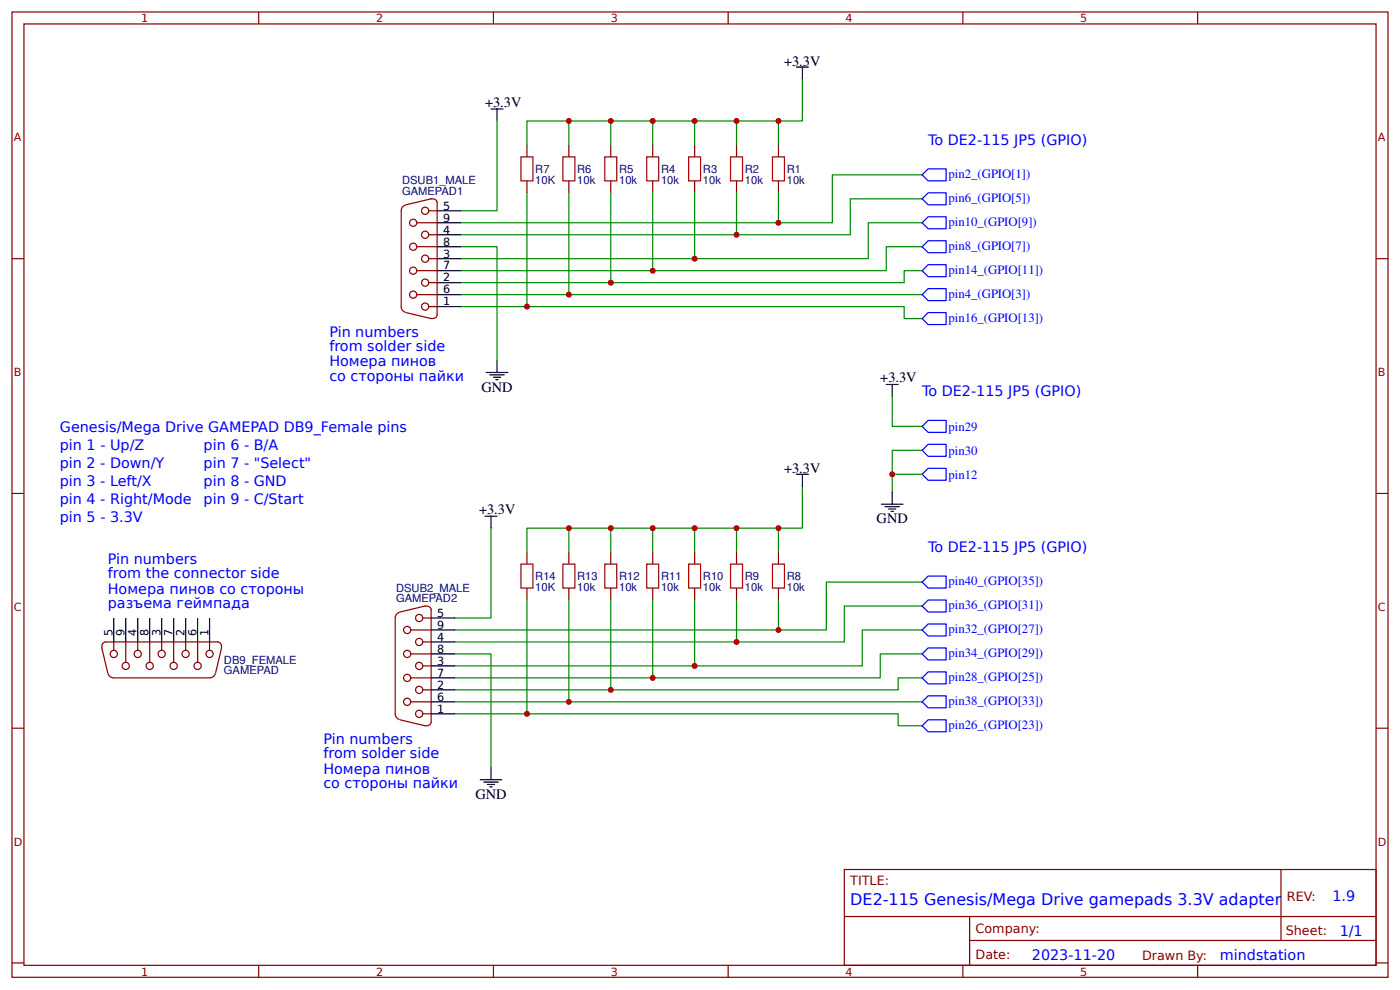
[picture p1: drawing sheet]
<svg xmlns="http://www.w3.org/2000/svg" width="309mm" height="219mm" viewBox="0 0 309 219" stroke-linecap="round" stroke-linejoin="round" font-family="sans-serif">
<g fill="none" stroke="#800" stroke-width=".26">
<path d="M2.6 2.6h304.1v213.3h-304.1zM5.3 5.3h298.7v208h-298.7zM57.1 2.6v2.7M109 2.6v2.7M160.9 2.6v2.7M212.7 2.6v2.7M264.6 2.6v2.7M116.4 32v2.7M116.4 40v2.6M125.7 32v2.7M125.7 40v2.6M134.9 32v2.7"/>
<path d="M134.9 40v2.6M144.2 32v2.7M144.2 40v2.6M153.5 32v2.7M153.5 40v2.6M162.7 32v2.7M162.7 40v2.6M172 32v2.7M172 40v2.6M2.6 57.1h2.7M89.6 45.3a1.32 1.32 0 0 0-1 1.3v21.1a1.32 1.32 0 0 0 1 1.3M92.1 59.8h4.5"/>
<path d="M92.1 54.5h4.5M92.1 49.2h4.5M94.7 57.1h1.9M94.7 51.9h1.9M94.7 46.6h1.9M95.1 44a1.05 1.05 0 0 1 1.5 .8M95.2 43.9l-5.5 1.3M96.6 44.7v24.9M304 57.1h2.7M89.7 69.1l5.5 1.3M92.1 65.1h4.5M94.7 62.4h1.9"/>
<path d="M94.7 67.7h1.9M96.6 69.5a.99 .99 0 0 1-1.5 .8M2.6 109h2.7M304 109h2.7M88.3 135.2a1.32 1.32 0 0 0-1 1.3v21.2a1.32 1.32 0 0 0 1 1.3M90.8 139.2h4.4M93.4 136.5h1.8M93.8 133.9a1.05 1.05 0 0 1 1.4 .9M93.9 133.9l-5.5 1.3M95.2 134.7v24.8M116.4 122v2.6M116.4 129.9v2.7"/>
<path d="M125.7 122v2.6M125.7 129.9v2.7M134.9 122v2.6M134.9 129.9v2.7M144.2 122v2.6M144.2 129.9v2.7M153.5 122v2.6M153.5 129.9v2.7M162.7 122v2.6M162.7 129.9v2.7M172 122v2.6M172 129.9v2.7"/>
<path d="M22.5 143.1l1.3 5.6M23.3 141.8h24.9M23.4 141.8a.99 .99 0 0 0-.9 1.5M23.9 148.8a1.32 1.32 0 0 0 1.2 1h21.2a1.32 1.32 0 0 0 1.3-1M25.1 141.8v1.9M27.8 141.8v4.5M30.4 141.8v1.9M33.1 141.8v4.5M35.7 141.8v1.9M38.4 141.8v4.5M41 141.8v1.9M43.7 141.8v4.5"/>
<path d="M46.3 141.8v1.9M48.1 141.8a.99 .99 0 0 1 .8 1.5M48.9 143.1l-1.3 5.6M88.4 159l5.5 1.3M90.8 155h4.4M90.8 149.8h4.4M90.8 144.5h4.4M93.4 152.4h1.8M93.4 157.7h1.8M93.4 147.1h1.8M93.4 141.8h1.8M95.2 159.5a.99 .99 0 0 1-1.4 .8"/>
<path d="M2.6 160.9h2.7M304 160.9h2.7M186.5 192.1h117.5v21.2h-117.5zM283 192.1v15.7M2.6 212.7h2.7M57.1 213.3v2.6M109 213.3v2.6M160.9 213.3v2.6M186.6 202.5h117.3M212.7 213.3v2.6M214.2 207.8h89.7M214.2 202.5v10.6"/>
<path d="M264.6 213.3v2.6M304 212.7h2.7"/>
<circle cx="91.3" cy="49.2" r=".79"/>
<circle cx="91.3" cy="54.5" r=".79"/>
<circle cx="91.3" cy="59.8" r=".79"/>
<circle cx="93.9" cy="46.6" r=".79"/>
<circle cx="93.9" cy="51.9" r=".79"/>
<circle cx="93.9" cy="57.2" r=".79"/>
<circle cx="91.3" cy="65.1" r=".79"/>
<circle cx="93.9" cy="67.7" r=".79"/>
<circle cx="93.9" cy="62.4" r=".79"/>
<circle cx="90" cy="139.2" r=".79"/>
<circle cx="92.6" cy="136.5" r=".79"/>
<circle cx="25.1" cy="144.5" r=".79"/>
<circle cx="27.8" cy="147.1" r=".79"/>
<circle cx="30.4" cy="144.5" r=".79"/>
<circle cx="33.1" cy="147.1" r=".79"/>
<circle cx="35.7" cy="144.5" r=".79"/>
<circle cx="38.4" cy="147.1" r=".79"/>
<circle cx="41" cy="144.5" r=".79"/>
<circle cx="43.7" cy="147.1" r=".79"/>
<circle cx="46.3" cy="144.5" r=".79"/>
<circle cx="90" cy="144.5" r=".79"/>
<circle cx="90" cy="149.8" r=".79"/>
<circle cx="90" cy="155" r=".79"/>
<circle cx="92.6" cy="157.7" r=".79"/>
<circle cx="92.6" cy="147.1" r=".79"/>
<circle cx="92.6" cy="152.4" r=".79"/>
<circle cx="92.6" cy="141.8" r=".79"/>
</g>
<g fill="none" stroke="#00f" stroke-width=".26">
<path d="M203.7 38.6l1.4-1.3h3.9v2.7h-3.9zM203.7 59.8l1.4-1.3h3.9v2.6h-3.9zM203.7 43.9l1.4-1.3h3.9v2.6h-3.9zM205.1 53.2h3.9v2.6h-3.9l-1.4-1.3zM205.1 47.9h3.9v2.6h-3.9l-1.4-1.3zM203.7 65.1l1.4-1.3h3.9v2.6h-3.9zM205.1 69.1h3.9v2.6h-3.9l-1.4-1.3zM203.7 99.5l1.4-1.3h3.9v2.6h-3.9zM205.1 92.9h3.9v2.6h-3.9l-1.4-1.3zM205.1 103.5h3.9v2.6h-3.9l-1.4-1.3zM203.7 128.6l1.4-1.3h3.9v2.6h-3.9zM203.7 139.2l1.4-1.4h3.9v2.7h-3.9z"/>
<path d="M205.1 132.6h3.9v2.6h-3.9l-1.4-1.3zM203.7 144.5l1.4-1.4h3.9v2.7h-3.9zM203.7 155l1.4-1.3h3.9v2.7h-3.9zM205.1 148.4h3.9v2.7h-3.9l-1.4-1.3zM203.7 160.3l1.4-1.3h3.9v2.7h-3.9z"/>
</g>
<g fill="none" stroke="#000" stroke-width=".26">
<path d="M175.9 14.8h2.7M177.3 14.8v2.7M108.5 24.1h2.6M109.8 24.1v2.6M96.6 57.1h5.3M96.6 51.9h5.3M96.6 46.6h5.3M96.6 59.8h5.3M96.6 54.5h5.3M96.6 49.2h5.3M96.6 67.7h5.3M96.6 62.4h5.3"/>
<path d="M96.6 65.1h5.3M109.8 79.6v2.7M107.4 82.3h4.8M108.2 82.8h3.2M109 83.3h1.6M109.5 83.9h.6M195.8 84.9h2.6M197.1 84.9v2.7M107.2 114h2.6M108.5 114v2.7M175.9 104.8h2.7M177.3 104.8v2.6"/>
<path d="M194.7 111.4h4.8M195.5 111.9h3.2M196.3 112.4h1.6M196.8 113h.6M197.1 108.7v2.7M25.1 136.5v5.3M27.8 136.5v5.3M30.4 136.5v5.3M33.1 136.5v5.3M35.7 136.5v5.3M38.4 136.5v5.3M41 136.5v5.3"/>
<path d="M43.7 136.5v5.3M46.3 136.5v5.3M95.2 136.5h5.3M95.2 139.2h5.3M95.2 157.7h5.3M95.2 152.4h5.3M95.2 147.1h5.3M95.2 141.8h5.3M95.2 155h5.3M95.2 149.8h5.3M95.2 144.5h5.3M106.1 172.2h4.8"/>
<path d="M106.9 172.8h3.2M107.7 173.3h1.6M108.2 173.8h.5M108.5 169.6v2.6"/>
</g>
<g fill="none" stroke="#080" stroke-width=".26">
<path d="M177.3 17.5v9.2h-60.9v5.3M109.8 26.7v19.9h-7.9M125.7 26.7v5.3M134.9 26.7v5.3M144.2 26.7v5.3M153.5 26.7v5.3M162.7 26.7v5.3M172 26.7v5.3M203.7 38.6h-19.8v10.6h-82M101.9 54.5h7.9v25.1M116.4 42.6v25.1M125.7 42.6v22.5"/>
<path d="M134.9 42.6v19.8M144.2 42.6v17.2M153.5 42.6v14.5M162.7 42.6v9.3M172 42.6v6.6M203.7 59.8h-3.9v2.6h-97.9M203.7 49.2h-11.9v7.9h-89.9M203.7 43.9h-15.8v8h-86M203.7 54.5h-7.9v5.3h-93.9M101.9 67.7h97.9v2.7h3.9M101.9 65.1h101.8M197.1 87.6v6.6h6.6"/>
<path d="M203.7 99.5h-6.6v9.2M108.5 116.7v19.8h-8M125.7 116.7v5.3M134.9 116.7v5.3M144.2 116.7v5.3M153.5 116.7v5.3M162.7 116.7v5.3M172 116.7v5.3M177.3 107.4v9.3h-60.9v5.3M197.1 104.8h6.6M116.4 132.6v25.1M125.7 132.6v22.4"/>
<path d="M134.9 132.6v19.8M144.2 132.6v17.2M153.5 132.6v14.5M162.7 132.6v9.2M172 132.6v6.6M203.7 133.9h-17.2v7.9h-86M203.7 139.2h-13.2v7.9h-90M203.7 128.6h-21.1v10.6h-82.1M100.5 157.7h97.9v2.6h5.3M100.5 144.5h8v25.1M100.5 155h103.2M203.7 149.8h-5.3v2.6h-97.9"/>
<path d="M203.7 144.5h-9.2v5.3h-94"/>
</g>
<g fill="none" stroke="#a00000" stroke-width=".26">
<path d="M115.1 34.7h2.6v5.3h-2.6zM124.4 34.7h2.6v5.3h-2.6zM133.6 34.7h2.7v5.3h-2.7zM142.9 34.7h2.6v5.3h-2.6zM152.1 34.7h2.7v5.3h-2.7zM161.4 34.7h2.6v5.3h-2.6zM170.7 34.7h2.6v5.3h-2.6zM115.1 124.6h2.6v5.3h-2.6zM124.4 124.6h2.6v5.3h-2.6zM133.6 124.6h2.7v5.3h-2.7zM142.9 124.6h2.6v5.3h-2.6zM152.1 124.6h2.7v5.3h-2.7z"/>
<path d="M161.4 124.6h2.6v5.3h-2.6zM170.7 124.6h2.6v5.3h-2.6z"/>
</g>
<g fill="#c00">
<circle cx="197.1" cy="104.8" r=".66"/>
<circle cx="125.7" cy="26.7" r=".66"/>
<circle cx="134.9" cy="26.7" r=".66"/>
<circle cx="144.2" cy="26.7" r=".66"/>
<circle cx="153.5" cy="26.7" r=".66"/>
<circle cx="162.7" cy="26.7" r=".66"/>
<circle cx="172" cy="26.7" r=".66"/>
<circle cx="116.4" cy="67.7" r=".66"/>
<circle cx="125.7" cy="65.1" r=".66"/>
<circle cx="134.9" cy="62.4" r=".66"/>
<circle cx="144.2" cy="59.8" r=".66"/>
<circle cx="153.5" cy="57.2" r=".66"/>
<circle cx="162.7" cy="51.9" r=".66"/>
<circle cx="172" cy="49.2" r=".66"/>
<circle cx="125.7" cy="116.7" r=".66"/>
<circle cx="134.9" cy="116.7" r=".66"/>
<circle cx="144.2" cy="116.7" r=".66"/>
<circle cx="153.5" cy="116.7" r=".66"/>
<circle cx="162.7" cy="116.7" r=".66"/>
<circle cx="172" cy="116.7" r=".66"/>
<circle cx="116.4" cy="157.7" r=".66"/>
<circle cx="125.7" cy="155" r=".66"/>
<circle cx="134.9" cy="152.4" r=".66"/>
<circle cx="144.2" cy="149.8" r=".66"/>
<circle cx="153.5" cy="147.1" r=".66"/>
<circle cx="162.7" cy="141.8" r=".66"/>
<circle cx="172" cy="139.2" r=".66"/>
</g>
<text font-size="3.5" fill="#00f" x="187.9" y="200">DE2-115 Genesis/Mega Drive gamepads 3.3V adapter</text>
<g font-size="3.2">
<text x="173.2" y="14.6">+3.3V</text>
<text x="107.2" y="23.5">+3.3V</text>
<text x="106.4" y="86.5">GND</text>
<text x="194.5" y="84.4">+3.3V</text>
<text x="173.2" y="104.5">+3.3V</text>
<text x="105.8" y="113.5">+3.3V</text>
<text x="193.7" y="115.6">GND</text>
<text x="105" y="176.5">GND</text>
</g>
<g font-size="3.2" fill="#00f">
<text x="205.1" y="32">To DE2-115 JP5 (GPIO)</text>
<text x="72.8" y="74.3">Pin numbers</text>
<text x="72.8" y="77.5">from solder side</text>
<text x="72.8" y="81">Номера пинов</text>
<text x="72.8" y="84.1">со стороны пайки</text>
<text x="203.7" y="87.6">To DE2-115 JP5 (GPIO)</text>
<text x="13.2" y="95.5">Genesis/Mega Drive GAMEPAD DB9_Female pins</text>
<text x="13.2" y="99.5">pin 1 - Up/Z</text>
<text x="45" y="99.5">pin 6 - B/A</text>
<text x="13.2" y="103.5">pin 2 - Down/Y</text>
<text x="13.2" y="107.4">pin 3 - Left/X</text>
<text x="45" y="107.4">pin 8 - GND</text>
<text x="45" y="103.5">pin 7 - &quot;Select&quot;</text>
<text x="13.2" y="111.4">pin 4 - Right/Mode</text>
<text x="45" y="111.4">pin 9 - C/Start</text>
<text x="13.2" y="115.4">pin 5 - 3.3V</text>
<text x="23.8" y="124.6">Pin numbers</text>
<text x="205.1" y="122">To DE2-115 JP5 (GPIO)</text>
<text x="23.8" y="131.2">Номера пинов со стороны</text>
<text x="23.8" y="127.8">from the connector side</text>
<text x="23.8" y="134.4">разъема геймпада</text>
<text x="71.4" y="164.3">Pin numbers</text>
<text x="71.4" y="167.5">from solder side</text>
<text x="71.4" y="170.9">Номера пинов</text>
<text x="71.4" y="174.1">со стороны пайки</text>
<text x="294.4" y="199">1.9</text>
<text x="296" y="206.8">1/1</text>
<text x="228" y="212.1">2023-11-20</text>
<text x="269.5" y="212">mindstation</text>
</g>
<g font-size="2.8" fill="#00f">
<text x="209.5" y="39.4">pin2_(GPIO[1])</text>
<text x="209.5" y="44.7">pin6_(GPIO[5])</text>
<text x="209.5" y="49.9">pin10_(GPIO[9])</text>
<text x="209.5" y="55.2">pin8_(GPIO[7])</text>
<text x="209.5" y="60.5">pin14_(GPIO[11])</text>
<text x="209.5" y="65.8">pin4_(GPIO[3])</text>
<text x="209.5" y="71.1">pin16_(GPIO[13])</text>
<text x="209.5" y="95.2">pin29</text>
<text x="209.5" y="100.5">pin30</text>
<text x="209.5" y="105.8">pin12</text>
<text x="209.5" y="129.3">pin40_(GPIO[35])</text>
<text x="209.5" y="134.6">pin36_(GPIO[31])</text>
<text x="209.5" y="139.9">pin32_(GPIO[27])</text>
<text x="209.5" y="145.2">pin34_(GPIO[29])</text>
<text x="209.5" y="155.8">pin38_(GPIO[33])</text>
<text x="209.5" y="150.5">pin28_(GPIO[25])</text>
<text x="209.5" y="161.1">pin26_(GPIO[23])</text>
</g>
<g font-size="2.8" fill="#800">
<text x="187.9" y="195.5">TITLE:</text>
<text x="284.3" y="199">REV:</text>
<text x="215.5" y="206.2">Company:</text>
<text x="284.1" y="206.6">Sheet:</text>
<text x="215.5" y="211.9">Date:</text>
<text x="252.3" y="212">Drawn By:</text>
</g>
<g font-size="2.5" fill="#800">
<text x="31.2" y="4.9">1</text>
<text x="83.1" y="4.9">2</text>
<text x="134.9" y="4.9">3</text>
<text x="186.8" y="4.9">4</text>
<text x="238.7" y="4.9">5</text>
<text x="3" y="31.2">A</text>
<text x="304.4" y="31.2">A</text>
<text x="3" y="83.1">B</text>
<text x="304.4" y="83.1">B</text>
<text x="3" y="134.9">C</text>
<text x="304.4" y="134.9">C</text>
<text x="3" y="186.8">D</text>
<text x="304.4" y="186.8">D</text>
<text x="31.2" y="215.5">1</text>
<text x="83.1" y="215.5">2</text>
<text x="134.9" y="215.5">3</text>
<text x="186.8" y="215.5">4</text>
<text x="238.7" y="215.5">5</text>
</g>
<g font-size="2.5" fill="#000080">
<text x="88.8" y="40.7">DSUB1_MALE</text>
<text x="118.3" y="40.6">10K</text>
<text x="118.3" y="38.2">R7</text>
<text x="127.5" y="40.6">10k</text>
<text x="127.5" y="38.2">R6</text>
<text x="136.8" y="40.6">10k</text>
<text x="136.8" y="38.2">R5</text>
<text x="146" y="40.6">10k</text>
<text x="146" y="38.2">R4</text>
<text x="155.3" y="40.6">10k</text>
<text x="155.3" y="38.2">R3</text>
<text x="164.6" y="40.6">10k</text>
<text x="164.6" y="38.2">R2</text>
<text x="173.8" y="40.6">10k</text>
<text x="173.8" y="38.2">R1</text>
<text x="88.8" y="43.1">GAMEPAD1</text>
<text x="87.5" y="130.7">DSUB2_MALE</text>
<text x="118.3" y="130.5">10K</text>
<text x="118.3" y="128.1">R14</text>
<text x="127.5" y="130.5">10k</text>
<text x="127.5" y="128.1">R13</text>
<text x="136.8" y="130.5">10k</text>
<text x="136.8" y="128.1">R12</text>
<text x="146" y="130.5">10k</text>
<text x="146" y="128.1">R11</text>
<text x="155.3" y="130.5">10k</text>
<text x="155.3" y="128.1">R10</text>
<text x="164.6" y="130.5">10k</text>
<text x="164.6" y="128.1">R9</text>
<text x="173.8" y="130.5">10k</text>
<text x="173.8" y="128.1">R8</text>
<text x="87.5" y="133.1">GAMEPAD2</text>
<text x="49.5" y="149">GAMEPAD</text>
<text x="49.5" y="146.6">DB9_FEMALE</text>
</g>
<g font-size="2.5">
<text x="97.9" y="46.3">5</text>
<text x="97.9" y="51.6">4</text>
<text x="97.9" y="48.9">9</text>
<text x="97.9" y="56.9">3</text>
<text x="97.9" y="59.5">7</text>
<text x="97.9" y="54.2">8</text>
<text x="97.9" y="62.2">2</text>
<text x="97.9" y="64.8">6</text>
<text x="97.9" y="67.5">1</text>
<text x="96.6" y="136.3">5</text>
<text x="24.9" y="140.5" transform="rotate(-90 24.9 140.5)">5</text>
<text x="27.5" y="140.5" transform="rotate(-90 27.5 140.5)">9</text>
<text x="30.2" y="140.5" transform="rotate(-90 30.2 140.5)">4</text>
<text x="32.8" y="140.5" transform="rotate(-90 32.8 140.5)">8</text>
<text x="35.5" y="140.5" transform="rotate(-90 35.5 140.5)">3</text>
<text x="38.1" y="140.5" transform="rotate(-90 38.1 140.5)">7</text>
<text x="40.7" y="140.5" transform="rotate(-90 40.7 140.5)">2</text>
<text x="43.4" y="140.5" transform="rotate(-90 43.4 140.5)">6</text>
<text x="46" y="140.5" transform="rotate(-90 46 140.5)">1</text>
<text x="96.6" y="141.6">4</text>
<text x="96.6" y="138.9">9</text>
<text x="96.6" y="146.8">3</text>
<text x="96.6" y="149.5">7</text>
<text x="96.6" y="144.2">8</text>
<text x="96.6" y="152.1">2</text>
<text x="96.6" y="154.8">6</text>
<text x="96.6" y="157.4">1</text>
</g>
</svg>
